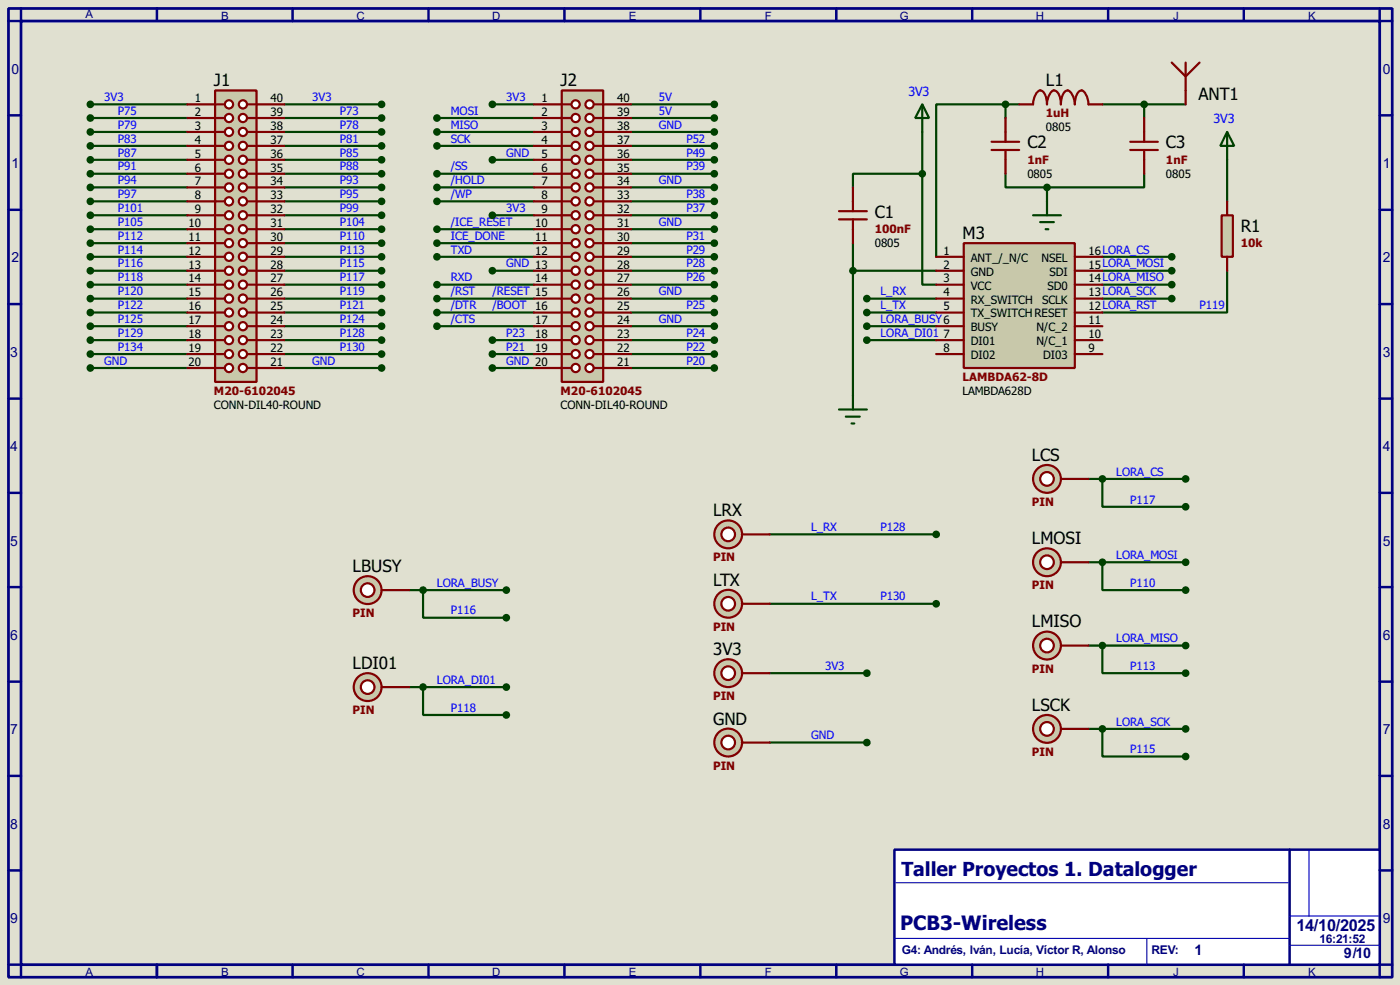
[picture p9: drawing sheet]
<svg xmlns="http://www.w3.org/2000/svg" width="256mm" height="180mm" viewBox="0 0 256 180" stroke-linecap="round" stroke-linejoin="round" font-family="sans-serif">
<path d="M0 0h256.5v180.3h-256.5z" fill="#e0e0d0"/>
<path d="M1.6 1.6h253.5v177.3h-253.5zM3.9 3.9h248.9v172.7h-248.9z" fill="none" stroke="#000080" stroke-width=".5"/>
<path d="M3.9 1.6v2.3h-2.3M28.8 1.6v2.3" fill="none" stroke="#000080" stroke-width=".45"/>
<path d="M163.9 155.5h88.9v21.1h-88.9z" fill="#fff" stroke="#000080" stroke-width=".45"/>
<g fill="none" stroke="#000080" stroke-width=".45">
<path d="M53.6 1.6v2.3M78.5 1.6v2.3M103.4 1.6v2.3M128.3 1.6v2.3M153.2 1.6v2.3M178.1 1.6v2.3M203 1.6v2.3M227.9 1.6v2.3M252.8 1.6v2.3h2.3M1.6 21.1h2.3M1.6 38.4h2.3M252.8 21.1h2.3"/>
<path d="M252.8 38.4h2.3M1.6 55.7h2.3M252.8 55.7h2.3M1.6 73h2.3M252.8 73h2.3M1.6 90.2h2.3M252.8 90.2h2.3M1.6 107.5h2.3M252.8 107.5h2.3M1.6 124.8h2.3M252.8 124.8h2.3M1.6 142h2.3"/>
<path d="M1.6 159.3h2.3M236.3 155.5v21.1M252.8 142h2.3M252.8 159.3h2.3M1.6 176.6h2.3v2.3M28.8 176.6v2.3M53.6 176.6v2.3M78.5 176.6v2.3M103.4 176.6v2.3M128.3 176.6v2.3M153.2 176.6v2.3M178.1 176.6v2.3"/>
<path d="M203 176.6v2.3M227.9 176.6v2.3M255.1 176.6h-2.3v2.3"/>
</g>
<path d="M239.8 155.5v12.2M163.9 171.8h72.4M164.1 161.6h71.9M210.1 171.8v4.8M236.3 167.7h16.2M236.3 173h16.5" fill="none" stroke="#0000c0" stroke-width=".2"/>
<g fill="none" stroke="#004000" stroke-width=".4">
<path d="M16.6 19.1h17.7M52.1 19.1h17.8M90.2 19.1h7.6M115.6 19.1h15.3M184.2 19.1h-12.7v27.9M184.2 19.1h2.5M184.2 19.1v2.5M202 19.1h15.2M209.6 19.1v2.5M16.6 21.6h17.7M16.6 24.2h17.7M16.6 26.7h17.7"/>
<path d="M16.6 29.3h17.7M16.6 31.8h17.7M16.6 34.3h17.7M16.6 36.9h17.7M16.6 39.4h17.7M52.1 21.6h17.8M52.1 24.2h17.8M52.1 26.7h17.8M52.1 29.3h17.8M52.1 31.8h17.8M52.1 34.3h17.8M52.1 36.9h17.8"/>
<path d="M52.1 39.4h17.8M80.1 21.6h17.7M80.1 24.2h17.7M80.1 26.7h17.7M80.1 31.8h17.7M80.1 34.3h17.7M80.1 36.9h17.7M90.2 29.3h7.6M90.2 39.4h7.6M115.6 21.6h15.3M115.6 24.2h15.3M115.6 26.7h15.3"/>
<path d="M115.6 29.3h15.3M115.6 31.8h15.3M115.6 34.3h15.3M115.6 36.9h15.3M115.6 39.4h15.3M169 31.8h-12.7v2.5M169 31.8v20.3h2.5M169 24.2v7.6M184.2 31.8v2.5h7.6M191.8 34.3v2.6M209.6 31.8v2.5h-17.8M224.8 29.3v7.6"/>
<path d="M16.6 54.7h17.7M16.6 57.2h17.7M16.6 59.7h17.7M16.6 47h17.7M16.6 49.6h17.7M16.6 52.1h17.7M16.6 42h17.7M16.6 44.5h17.7M52.1 54.7h17.8M52.1 57.2h17.8M52.1 59.7h17.8M52.1 47h17.8"/>
<path d="M52.1 49.6h17.8M52.1 52.1h17.8M52.1 42h17.8M52.1 44.5h17.8M80.1 54.7h17.7M80.1 57.2h17.7M80.1 59.7h17.7M80.1 47h17.7M80.1 52.1h17.7M80.1 42h17.7M80.1 44.5h17.7M90.2 49.6h7.6"/>
<path d="M115.6 54.7h15.3M115.6 57.2h15.3M115.6 59.7h15.3M115.6 47h15.3M115.6 49.6h15.3M115.6 52.1h15.3M115.6 42h15.3M115.6 44.5h15.3M156.3 49.6h15.2M156.3 44.5v27.9M158.8 54.7h12.7M158.8 57.2h12.7"/>
<path d="M158.8 59.7h12.7M202 54.7h12.7M202 47h12.7M202 49.6h12.7M202 52.1h12.7M224.8 49.6v7.6h-22.8M16.6 62.3h17.7M16.6 64.8h17.7M16.6 67.4h17.7M52.1 62.3h17.8M52.1 64.8h17.8M52.1 67.4h17.8"/>
<path d="M90.2 62.3h7.6M90.2 64.8h7.6M90.2 67.4h7.6M115.6 62.3h15.3M115.6 64.8h15.3M115.6 67.4h15.3M158.8 62.3h12.7M141 97.8h30.5M199.4 87.7h17.8M202 87.7v5.1h15.2M75 108h17.8M77.5 108v5.1h15.3"/>
<path d="M141 110.5h30.5M199.4 102.9h17.8M199.4 118.2h17.8M202 102.9v5.1h15.2M202 118.2v5h15.2M75 125.8h17.8M77.5 125.8v5.1h15.3M141 135.9h17.8M141 123.2h17.8M199.4 133.4h17.8M202 133.4v5.1h15.2"/>
</g>
<path d="M176.6 44.5h20.3v22.9h-20.3z" fill="#c8c8aa" stroke="#800000" stroke-width=".4"/>
<g fill="none" stroke="#800000" stroke-width=".4">
<path d="M171.5 47h5.1M171.5 49.6h5.1M171.5 52.1h5.1M171.5 54.7h5.1M171.5 59.7h5.1M171.5 57.2h5.1M196.9 47h5.1M196.9 49.6h5.1M196.9 52.1h5.1M196.9 54.7h5.1M196.9 59.7h5.1M196.9 57.2h5.1"/>
<path d="M171.5 62.3h5.1M171.5 64.8h5.1M196.9 62.3h5.1M196.9 64.8h5.1"/>
</g>
<path d="M189.3 39.4h5.1M191.8 36.9v2.5M190.6 40.7h2.5M191.6 42h.5M153.7 75h5.1M155 76.3h2.5M156 77.5h.5M156.3 72.4v2.6" fill="none" stroke="#004000" stroke-width=".4"/>
<path d="M223.8 39.4h2.1v7.6h-2.1z" fill="#c8c8aa" stroke="#800000" stroke-width=".4"/>
<path d="M153.7 38.7h5.1M156.3 34.3v4.4M224.8 36.9v2.5M153.7 40.2h5.1M156.3 40.2v4.3M224.8 47v2.6" fill="none" stroke="#800000" stroke-width=".4"/>
<path d="M169 19.1l1.2 2.5h-2.5zM169 19.1v5.1M224.8 24.2l1.3 2.5h-2.5zM224.8 24.2v5.1" fill="none" stroke="#004000" stroke-width=".4"/>
<g fill="#004000" stroke="#004000" stroke-width=".4">
<circle cx="168.9" cy="31.8" r=".5"/>
<circle cx="158.8" cy="54.7" r=".5"/>
<circle cx="158.8" cy="57.2" r=".5"/>
<circle cx="158.8" cy="59.7" r=".5"/>
<circle cx="158.8" cy="62.3" r=".5"/>
<circle cx="214.6" cy="47" r=".5"/>
<circle cx="214.6" cy="49.6" r=".5"/>
<circle cx="214.6" cy="52.1" r=".5"/>
<circle cx="214.6" cy="54.7" r=".5"/>
</g>
<circle cx="133.4" cy="97.8" r="2.55" fill="#c8c8aa" stroke="#800000" stroke-width=".4"/>
<circle cx="133.4" cy="97.8" r="1.25" fill="#feffff" stroke="#800000" stroke-width=".4"/>
<path d="M135.9 97.8h5.1" fill="none" stroke="#800000" stroke-width=".4"/>
<circle cx="133.4" cy="110.5" r="2.55" fill="#c8c8aa" stroke="#800000" stroke-width=".4"/>
<circle cx="133.4" cy="110.5" r="1.25" fill="#feffff" stroke="#800000" stroke-width=".4"/>
<path d="M135.9 110.5h5.1" fill="none" stroke="#800000" stroke-width=".4"/>
<circle cx="133.4" cy="123.2" r="2.55" fill="#c8c8aa" stroke="#800000" stroke-width=".4"/>
<circle cx="133.4" cy="123.2" r="1.25" fill="#feffff" stroke="#800000" stroke-width=".4"/>
<path d="M135.9 123.2h5.1" fill="none" stroke="#800000" stroke-width=".4"/>
<circle cx="133.4" cy="135.9" r="2.55" fill="#c8c8aa" stroke="#800000" stroke-width=".4"/>
<circle cx="133.4" cy="135.9" r="1.25" fill="#feffff" stroke="#800000" stroke-width=".4"/>
<path d="M135.9 135.9h5.1" fill="none" stroke="#800000" stroke-width=".4"/>
<circle cx="191.8" cy="87.7" r="2.55" fill="#c8c8aa" stroke="#800000" stroke-width=".4"/>
<circle cx="191.8" cy="87.7" r="1.25" fill="#feffff" stroke="#800000" stroke-width=".4"/>
<path d="M194.4 87.7h5" fill="none" stroke="#800000" stroke-width=".4"/>
<circle cx="191.8" cy="102.9" r="2.55" fill="#c8c8aa" stroke="#800000" stroke-width=".4"/>
<circle cx="191.8" cy="102.9" r="1.25" fill="#feffff" stroke="#800000" stroke-width=".4"/>
<path d="M194.4 102.9h5" fill="none" stroke="#800000" stroke-width=".4"/>
<circle cx="191.8" cy="118.2" r="2.55" fill="#c8c8aa" stroke="#800000" stroke-width=".4"/>
<circle cx="191.8" cy="118.2" r="1.25" fill="#feffff" stroke="#800000" stroke-width=".4"/>
<path d="M194.4 118.2h5" fill="none" stroke="#800000" stroke-width=".4"/>
<circle cx="191.8" cy="133.4" r="2.55" fill="#c8c8aa" stroke="#800000" stroke-width=".4"/>
<circle cx="191.8" cy="133.4" r="1.25" fill="#feffff" stroke="#800000" stroke-width=".4"/>
<path d="M194.4 133.4h5" fill="none" stroke="#800000" stroke-width=".4"/>
<circle cx="67.3" cy="108" r="2.55" fill="#c8c8aa" stroke="#800000" stroke-width=".4"/>
<circle cx="67.3" cy="108" r="1.25" fill="#feffff" stroke="#800000" stroke-width=".4"/>
<path d="M69.9 108h5.1" fill="none" stroke="#800000" stroke-width=".4"/>
<circle cx="67.3" cy="125.8" r="2.55" fill="#c8c8aa" stroke="#800000" stroke-width=".4"/>
<circle cx="67.3" cy="125.8" r="1.25" fill="#feffff" stroke="#800000" stroke-width=".4"/>
<path d="M186.7 19.1h2.6a2.61 2.61 0 0 1 1.3-2.5 1.47 1.47 0 0 1 1 1.3l.2 1.2a2.68 2.68 0 0 1 1.3-2.5 1.47 1.47 0 0 1 1.1 1.3l.2 1.2a3.2 3.2 0 0 1 .8-2.5 .89 .89 0 0 1 1.2 .7l.4 1.2 .1 .6a3.2 3.2 0 0 1 .9-2.5 .86 .86 0 0 1 1.2 .7l.3 1.2 .1 .6h2.6M214.7 11.5l2.5 2.5 2.6-2.5M217.2 11.5v7.6M181.7 26h5M181.7 27.5h5M184.2 21.6v4.4M184.2 27.5v4.3M207.1 26h5M207.1 27.5h5M209.6 21.6v4.4M209.6 27.5v4.3M69.9 125.8h5.1" fill="none" stroke="#800000" stroke-width=".4"/>
<g fill="#004000" stroke="#004000" stroke-width=".4">
<circle cx="217.2" cy="87.7" r=".5"/>
<circle cx="217.2" cy="102.9" r=".5"/>
<circle cx="217.2" cy="118.2" r=".5"/>
<circle cx="217.2" cy="133.4" r=".5"/>
<circle cx="158.8" cy="135.9" r=".5"/>
<circle cx="158.8" cy="123.2" r=".5"/>
<circle cx="171.5" cy="110.5" r=".5"/>
<circle cx="171.5" cy="97.8" r=".5"/>
<circle cx="92.7" cy="108" r=".5"/>
<circle cx="92.7" cy="125.8" r=".5"/>
<circle cx="201.9" cy="87.7" r=".5"/>
<circle cx="217.2" cy="92.8" r=".5"/>
<circle cx="201.9" cy="102.9" r=".5"/>
<circle cx="217.2" cy="108" r=".5"/>
<circle cx="201.9" cy="118.2" r=".5"/>
<circle cx="217.2" cy="123.2" r=".5"/>
<circle cx="201.9" cy="133.4" r=".5"/>
<circle cx="217.2" cy="138.5" r=".5"/>
<circle cx="77.5" cy="108" r=".5"/>
<circle cx="92.7" cy="113.1" r=".5"/>
<circle cx="77.5" cy="125.8" r=".5"/>
<circle cx="92.7" cy="130.9" r=".5"/>
<circle cx="156.2" cy="49.6" r=".5"/>
<circle cx="184.2" cy="19.1" r=".5"/>
<circle cx="191.8" cy="34.3" r=".5"/>
<circle cx="209.6" cy="19.1" r=".5"/>
</g>
<path d="M39.4 16.6h7.6v53.3h-7.6z" fill="#c8c8aa" stroke="#800000" stroke-width=".4"/>
<path d="M39.4 19.1h1.8" fill="none" stroke="#800000" stroke-width=".4"/>
<circle cx="41.9" cy="19.1" r=".75" fill="#feffff" stroke="#800000" stroke-width=".4"/>
<path d="M39.4 21.6h1.8" fill="none" stroke="#800000" stroke-width=".4"/>
<circle cx="41.9" cy="21.6" r=".75" fill="#feffff" stroke="#800000" stroke-width=".4"/>
<path d="M39.4 24.2h1.8" fill="none" stroke="#800000" stroke-width=".4"/>
<circle cx="41.9" cy="24.2" r=".75" fill="#feffff" stroke="#800000" stroke-width=".4"/>
<path d="M39.4 26.7h1.8" fill="none" stroke="#800000" stroke-width=".4"/>
<circle cx="41.9" cy="26.7" r=".75" fill="#feffff" stroke="#800000" stroke-width=".4"/>
<path d="M45.3 19.1h1.7" fill="none" stroke="#800000" stroke-width=".4"/>
<circle cx="44.5" cy="19.1" r=".75" fill="#feffff" stroke="#800000" stroke-width=".4"/>
<path d="M45.3 21.6h1.7" fill="none" stroke="#800000" stroke-width=".4"/>
<circle cx="44.5" cy="21.6" r=".75" fill="#feffff" stroke="#800000" stroke-width=".4"/>
<path d="M45.3 24.2h1.7" fill="none" stroke="#800000" stroke-width=".4"/>
<circle cx="44.5" cy="24.2" r=".75" fill="#feffff" stroke="#800000" stroke-width=".4"/>
<path d="M45.3 26.7h1.7" fill="none" stroke="#800000" stroke-width=".4"/>
<circle cx="44.5" cy="26.7" r=".75" fill="#feffff" stroke="#800000" stroke-width=".4"/>
<path d="M39.4 29.3h1.8" fill="none" stroke="#800000" stroke-width=".4"/>
<circle cx="41.9" cy="29.3" r=".75" fill="#feffff" stroke="#800000" stroke-width=".4"/>
<path d="M45.3 29.3h1.7" fill="none" stroke="#800000" stroke-width=".4"/>
<circle cx="44.5" cy="29.3" r=".75" fill="#feffff" stroke="#800000" stroke-width=".4"/>
<path d="M39.4 31.8h1.8" fill="none" stroke="#800000" stroke-width=".4"/>
<circle cx="41.9" cy="31.8" r=".75" fill="#feffff" stroke="#800000" stroke-width=".4"/>
<path d="M45.3 31.8h1.7" fill="none" stroke="#800000" stroke-width=".4"/>
<circle cx="44.5" cy="31.8" r=".75" fill="#feffff" stroke="#800000" stroke-width=".4"/>
<path d="M39.4 34.3h1.8" fill="none" stroke="#800000" stroke-width=".4"/>
<circle cx="41.9" cy="34.3" r=".75" fill="#feffff" stroke="#800000" stroke-width=".4"/>
<path d="M45.3 34.3h1.7" fill="none" stroke="#800000" stroke-width=".4"/>
<circle cx="44.5" cy="34.3" r=".75" fill="#feffff" stroke="#800000" stroke-width=".4"/>
<path d="M39.4 36.9h1.8" fill="none" stroke="#800000" stroke-width=".4"/>
<circle cx="41.9" cy="36.9" r=".75" fill="#feffff" stroke="#800000" stroke-width=".4"/>
<path d="M45.3 36.9h1.7" fill="none" stroke="#800000" stroke-width=".4"/>
<circle cx="44.5" cy="36.9" r=".75" fill="#feffff" stroke="#800000" stroke-width=".4"/>
<path d="M39.4 39.4h1.8" fill="none" stroke="#800000" stroke-width=".4"/>
<circle cx="41.9" cy="39.4" r=".75" fill="#feffff" stroke="#800000" stroke-width=".4"/>
<path d="M45.3 39.4h1.7" fill="none" stroke="#800000" stroke-width=".4"/>
<circle cx="44.5" cy="39.4" r=".75" fill="#feffff" stroke="#800000" stroke-width=".4"/>
<path d="M39.4 42h1.8" fill="none" stroke="#800000" stroke-width=".4"/>
<circle cx="41.9" cy="42" r=".75" fill="#feffff" stroke="#800000" stroke-width=".4"/>
<path d="M45.3 42h1.7" fill="none" stroke="#800000" stroke-width=".4"/>
<circle cx="44.5" cy="42" r=".75" fill="#feffff" stroke="#800000" stroke-width=".4"/>
<path d="M39.4 44.5h1.8" fill="none" stroke="#800000" stroke-width=".4"/>
<circle cx="41.9" cy="44.5" r=".75" fill="#feffff" stroke="#800000" stroke-width=".4"/>
<path d="M45.3 44.5h1.7" fill="none" stroke="#800000" stroke-width=".4"/>
<circle cx="44.5" cy="44.5" r=".75" fill="#feffff" stroke="#800000" stroke-width=".4"/>
<path d="M39.4 47h1.8" fill="none" stroke="#800000" stroke-width=".4"/>
<circle cx="41.9" cy="47" r=".75" fill="#feffff" stroke="#800000" stroke-width=".4"/>
<path d="M45.3 47h1.7" fill="none" stroke="#800000" stroke-width=".4"/>
<circle cx="44.5" cy="47" r=".75" fill="#feffff" stroke="#800000" stroke-width=".4"/>
<path d="M39.4 49.6h1.8" fill="none" stroke="#800000" stroke-width=".4"/>
<circle cx="41.9" cy="49.6" r=".75" fill="#feffff" stroke="#800000" stroke-width=".4"/>
<path d="M45.3 49.6h1.7" fill="none" stroke="#800000" stroke-width=".4"/>
<circle cx="44.5" cy="49.6" r=".75" fill="#feffff" stroke="#800000" stroke-width=".4"/>
<path d="M39.4 52.1h1.8" fill="none" stroke="#800000" stroke-width=".4"/>
<circle cx="41.9" cy="52.1" r=".75" fill="#feffff" stroke="#800000" stroke-width=".4"/>
<path d="M45.3 52.1h1.7" fill="none" stroke="#800000" stroke-width=".4"/>
<circle cx="44.5" cy="52.1" r=".75" fill="#feffff" stroke="#800000" stroke-width=".4"/>
<path d="M39.4 54.7h1.8" fill="none" stroke="#800000" stroke-width=".4"/>
<circle cx="41.9" cy="54.7" r=".75" fill="#feffff" stroke="#800000" stroke-width=".4"/>
<path d="M45.3 54.7h1.7" fill="none" stroke="#800000" stroke-width=".4"/>
<circle cx="44.5" cy="54.7" r=".75" fill="#feffff" stroke="#800000" stroke-width=".4"/>
<path d="M39.4 57.2h1.8" fill="none" stroke="#800000" stroke-width=".4"/>
<circle cx="41.9" cy="57.2" r=".75" fill="#feffff" stroke="#800000" stroke-width=".4"/>
<path d="M45.3 57.2h1.7" fill="none" stroke="#800000" stroke-width=".4"/>
<circle cx="44.5" cy="57.2" r=".75" fill="#feffff" stroke="#800000" stroke-width=".4"/>
<path d="M39.4 59.7h1.8" fill="none" stroke="#800000" stroke-width=".4"/>
<circle cx="41.9" cy="59.7" r=".75" fill="#feffff" stroke="#800000" stroke-width=".4"/>
<path d="M45.3 59.7h1.7" fill="none" stroke="#800000" stroke-width=".4"/>
<circle cx="44.5" cy="59.7" r=".75" fill="#feffff" stroke="#800000" stroke-width=".4"/>
<path d="M39.4 62.3h1.8" fill="none" stroke="#800000" stroke-width=".4"/>
<circle cx="41.9" cy="62.3" r=".75" fill="#feffff" stroke="#800000" stroke-width=".4"/>
<path d="M45.3 62.3h1.7" fill="none" stroke="#800000" stroke-width=".4"/>
<circle cx="44.5" cy="62.3" r=".75" fill="#feffff" stroke="#800000" stroke-width=".4"/>
<path d="M39.4 64.8h1.8" fill="none" stroke="#800000" stroke-width=".4"/>
<circle cx="41.9" cy="64.8" r=".75" fill="#feffff" stroke="#800000" stroke-width=".4"/>
<path d="M45.3 64.8h1.7" fill="none" stroke="#800000" stroke-width=".4"/>
<circle cx="44.5" cy="64.8" r=".75" fill="#feffff" stroke="#800000" stroke-width=".4"/>
<path d="M39.4 67.4h1.8" fill="none" stroke="#800000" stroke-width=".4"/>
<circle cx="41.9" cy="67.4" r=".75" fill="#feffff" stroke="#800000" stroke-width=".4"/>
<path d="M45.3 67.4h1.7" fill="none" stroke="#800000" stroke-width=".4"/>
<circle cx="44.5" cy="67.4" r=".75" fill="#feffff" stroke="#800000" stroke-width=".4"/>
<g fill="none" stroke="#800000" stroke-width=".4">
<path d="M34.3 19.1h5.1M47 19.1h5.1M34.3 21.6h5.1M34.3 24.2h5.1M34.3 26.7h5.1M34.3 29.3h5.1M34.3 31.8h5.1M34.3 34.3h5.1M34.3 36.9h5.1M34.3 39.4h5.1M47 21.6h5.1M47 24.2h5.1"/>
<path d="M47 26.7h5.1M47 29.3h5.1M47 31.8h5.1M47 34.3h5.1M47 36.9h5.1M47 39.4h5.1M34.3 42h5.1M34.3 44.5h5.1M34.3 47h5.1M34.3 49.6h5.1M34.3 52.1h5.1M34.3 54.7h5.1"/>
<path d="M34.3 57.2h5.1M34.3 59.7h5.1M47 42h5.1M47 44.5h5.1M47 47h5.1M47 49.6h5.1M47 52.1h5.1M47 54.7h5.1M47 57.2h5.1M47 59.7h5.1M34.3 62.3h5.1M34.3 64.8h5.1"/>
<path d="M34.3 67.4h5.1M47 62.3h5.1M47 64.8h5.1M47 67.4h5.1"/>
</g>
<path d="M102.9 16.6h7.6v53.3h-7.6z" fill="#c8c8aa" stroke="#800000" stroke-width=".4"/>
<path d="M102.9 19.1h1.8" fill="none" stroke="#800000" stroke-width=".4"/>
<circle cx="105.4" cy="19.1" r=".75" fill="#feffff" stroke="#800000" stroke-width=".4"/>
<path d="M102.9 21.6h1.8" fill="none" stroke="#800000" stroke-width=".4"/>
<circle cx="105.4" cy="21.6" r=".75" fill="#feffff" stroke="#800000" stroke-width=".4"/>
<path d="M102.9 24.2h1.8" fill="none" stroke="#800000" stroke-width=".4"/>
<circle cx="105.4" cy="24.2" r=".75" fill="#feffff" stroke="#800000" stroke-width=".4"/>
<path d="M102.9 26.7h1.8" fill="none" stroke="#800000" stroke-width=".4"/>
<circle cx="105.4" cy="26.7" r=".75" fill="#feffff" stroke="#800000" stroke-width=".4"/>
<path d="M108.8 19.1h1.7" fill="none" stroke="#800000" stroke-width=".4"/>
<circle cx="108" cy="19.1" r=".75" fill="#feffff" stroke="#800000" stroke-width=".4"/>
<path d="M108.8 21.6h1.7" fill="none" stroke="#800000" stroke-width=".4"/>
<circle cx="108" cy="21.6" r=".75" fill="#feffff" stroke="#800000" stroke-width=".4"/>
<path d="M108.8 24.2h1.7" fill="none" stroke="#800000" stroke-width=".4"/>
<circle cx="108" cy="24.2" r=".75" fill="#feffff" stroke="#800000" stroke-width=".4"/>
<path d="M108.8 26.7h1.7" fill="none" stroke="#800000" stroke-width=".4"/>
<circle cx="108" cy="26.7" r=".75" fill="#feffff" stroke="#800000" stroke-width=".4"/>
<path d="M102.9 29.3h1.8" fill="none" stroke="#800000" stroke-width=".4"/>
<circle cx="105.4" cy="29.3" r=".75" fill="#feffff" stroke="#800000" stroke-width=".4"/>
<path d="M108.8 29.3h1.7" fill="none" stroke="#800000" stroke-width=".4"/>
<circle cx="108" cy="29.3" r=".75" fill="#feffff" stroke="#800000" stroke-width=".4"/>
<path d="M102.9 31.8h1.8" fill="none" stroke="#800000" stroke-width=".4"/>
<circle cx="105.4" cy="31.8" r=".75" fill="#feffff" stroke="#800000" stroke-width=".4"/>
<path d="M108.8 31.8h1.7" fill="none" stroke="#800000" stroke-width=".4"/>
<circle cx="108" cy="31.8" r=".75" fill="#feffff" stroke="#800000" stroke-width=".4"/>
<path d="M102.9 34.3h1.8" fill="none" stroke="#800000" stroke-width=".4"/>
<circle cx="105.4" cy="34.3" r=".75" fill="#feffff" stroke="#800000" stroke-width=".4"/>
<path d="M108.8 34.3h1.7" fill="none" stroke="#800000" stroke-width=".4"/>
<circle cx="108" cy="34.3" r=".75" fill="#feffff" stroke="#800000" stroke-width=".4"/>
<path d="M102.9 36.9h1.8" fill="none" stroke="#800000" stroke-width=".4"/>
<circle cx="105.4" cy="36.9" r=".75" fill="#feffff" stroke="#800000" stroke-width=".4"/>
<path d="M108.8 36.9h1.7" fill="none" stroke="#800000" stroke-width=".4"/>
<circle cx="108" cy="36.9" r=".75" fill="#feffff" stroke="#800000" stroke-width=".4"/>
<path d="M102.9 39.4h1.8" fill="none" stroke="#800000" stroke-width=".4"/>
<circle cx="105.4" cy="39.4" r=".75" fill="#feffff" stroke="#800000" stroke-width=".4"/>
<path d="M108.8 39.4h1.7" fill="none" stroke="#800000" stroke-width=".4"/>
<circle cx="108" cy="39.4" r=".75" fill="#feffff" stroke="#800000" stroke-width=".4"/>
<path d="M102.9 42h1.8" fill="none" stroke="#800000" stroke-width=".4"/>
<circle cx="105.4" cy="42" r=".75" fill="#feffff" stroke="#800000" stroke-width=".4"/>
<path d="M108.8 42h1.7" fill="none" stroke="#800000" stroke-width=".4"/>
<circle cx="108" cy="42" r=".75" fill="#feffff" stroke="#800000" stroke-width=".4"/>
<path d="M102.9 44.5h1.8" fill="none" stroke="#800000" stroke-width=".4"/>
<circle cx="105.4" cy="44.5" r=".75" fill="#feffff" stroke="#800000" stroke-width=".4"/>
<path d="M108.8 44.5h1.7" fill="none" stroke="#800000" stroke-width=".4"/>
<circle cx="108" cy="44.5" r=".75" fill="#feffff" stroke="#800000" stroke-width=".4"/>
<path d="M102.9 47h1.8" fill="none" stroke="#800000" stroke-width=".4"/>
<circle cx="105.4" cy="47" r=".75" fill="#feffff" stroke="#800000" stroke-width=".4"/>
<path d="M108.8 47h1.7" fill="none" stroke="#800000" stroke-width=".4"/>
<circle cx="108" cy="47" r=".75" fill="#feffff" stroke="#800000" stroke-width=".4"/>
<path d="M102.9 49.6h1.8" fill="none" stroke="#800000" stroke-width=".4"/>
<circle cx="105.4" cy="49.6" r=".75" fill="#feffff" stroke="#800000" stroke-width=".4"/>
<path d="M108.8 49.6h1.7" fill="none" stroke="#800000" stroke-width=".4"/>
<circle cx="108" cy="49.6" r=".75" fill="#feffff" stroke="#800000" stroke-width=".4"/>
<path d="M102.9 52.1h1.8" fill="none" stroke="#800000" stroke-width=".4"/>
<circle cx="105.4" cy="52.1" r=".75" fill="#feffff" stroke="#800000" stroke-width=".4"/>
<path d="M108.8 52.1h1.7" fill="none" stroke="#800000" stroke-width=".4"/>
<circle cx="108" cy="52.1" r=".75" fill="#feffff" stroke="#800000" stroke-width=".4"/>
<path d="M102.9 54.7h1.8" fill="none" stroke="#800000" stroke-width=".4"/>
<circle cx="105.4" cy="54.7" r=".75" fill="#feffff" stroke="#800000" stroke-width=".4"/>
<path d="M108.8 54.7h1.7" fill="none" stroke="#800000" stroke-width=".4"/>
<circle cx="108" cy="54.7" r=".75" fill="#feffff" stroke="#800000" stroke-width=".4"/>
<path d="M102.9 57.2h1.8" fill="none" stroke="#800000" stroke-width=".4"/>
<circle cx="105.4" cy="57.2" r=".75" fill="#feffff" stroke="#800000" stroke-width=".4"/>
<path d="M108.8 57.2h1.7" fill="none" stroke="#800000" stroke-width=".4"/>
<circle cx="108" cy="57.2" r=".75" fill="#feffff" stroke="#800000" stroke-width=".4"/>
<path d="M102.9 59.7h1.8" fill="none" stroke="#800000" stroke-width=".4"/>
<circle cx="105.4" cy="59.7" r=".75" fill="#feffff" stroke="#800000" stroke-width=".4"/>
<path d="M108.8 59.7h1.7" fill="none" stroke="#800000" stroke-width=".4"/>
<circle cx="108" cy="59.7" r=".75" fill="#feffff" stroke="#800000" stroke-width=".4"/>
<path d="M102.9 62.3h1.8" fill="none" stroke="#800000" stroke-width=".4"/>
<circle cx="105.4" cy="62.3" r=".75" fill="#feffff" stroke="#800000" stroke-width=".4"/>
<path d="M108.8 62.3h1.7" fill="none" stroke="#800000" stroke-width=".4"/>
<circle cx="108" cy="62.3" r=".75" fill="#feffff" stroke="#800000" stroke-width=".4"/>
<path d="M102.9 64.8h1.8" fill="none" stroke="#800000" stroke-width=".4"/>
<circle cx="105.4" cy="64.8" r=".75" fill="#feffff" stroke="#800000" stroke-width=".4"/>
<path d="M108.8 64.8h1.7" fill="none" stroke="#800000" stroke-width=".4"/>
<circle cx="108" cy="64.8" r=".75" fill="#feffff" stroke="#800000" stroke-width=".4"/>
<path d="M102.9 67.4h1.8" fill="none" stroke="#800000" stroke-width=".4"/>
<circle cx="105.4" cy="67.4" r=".75" fill="#feffff" stroke="#800000" stroke-width=".4"/>
<path d="M108.8 67.4h1.7" fill="none" stroke="#800000" stroke-width=".4"/>
<circle cx="108" cy="67.4" r=".75" fill="#feffff" stroke="#800000" stroke-width=".4"/>
<g fill="none" stroke="#800000" stroke-width=".4">
<path d="M97.8 19.1h5.1M110.5 19.1h5.1M97.8 21.6h5.1M97.8 24.2h5.1M97.8 26.7h5.1M97.8 29.3h5.1M97.8 31.8h5.1M97.8 34.3h5.1M97.8 36.9h5.1M97.8 39.4h5.1M110.5 21.6h5.1M110.5 24.2h5.1"/>
<path d="M110.5 26.7h5.1M110.5 29.3h5.1M110.5 31.8h5.1M110.5 34.3h5.1M110.5 36.9h5.1M110.5 39.4h5.1M97.8 42h5.1M97.8 44.5h5.1M97.8 47h5.1M97.8 49.6h5.1M97.8 52.1h5.1M97.8 54.7h5.1"/>
<path d="M97.8 57.2h5.1M97.8 59.7h5.1M110.5 42h5.1M110.5 44.5h5.1M110.5 47h5.1M110.5 49.6h5.1M110.5 52.1h5.1M110.5 54.7h5.1M110.5 57.2h5.1M110.5 59.7h5.1M97.8 62.3h5.1M97.8 64.8h5.1"/>
<path d="M97.8 67.4h5.1M110.5 62.3h5.1M110.5 64.8h5.1M110.5 67.4h5.1"/>
</g>
<g fill="#004000" stroke="#004000" stroke-width=".4">
<circle cx="16.5" cy="19.1" r=".5"/>
<circle cx="16.5" cy="21.6" r=".5"/>
<circle cx="16.5" cy="24.2" r=".5"/>
<circle cx="16.5" cy="26.7" r=".5"/>
<circle cx="16.5" cy="29.3" r=".5"/>
<circle cx="16.5" cy="31.8" r=".5"/>
<circle cx="16.5" cy="34.3" r=".5"/>
<circle cx="16.5" cy="36.9" r=".5"/>
<circle cx="16.5" cy="39.4" r=".5"/>
<circle cx="16.5" cy="42" r=".5"/>
<circle cx="16.5" cy="44.5" r=".5"/>
<circle cx="16.5" cy="47" r=".5"/>
<circle cx="16.5" cy="49.6" r=".5"/>
<circle cx="16.5" cy="54.7" r=".5"/>
<circle cx="16.5" cy="52.1" r=".5"/>
<circle cx="16.5" cy="57.2" r=".5"/>
<circle cx="16.5" cy="59.7" r=".5"/>
<circle cx="16.5" cy="62.3" r=".5"/>
<circle cx="16.5" cy="64.8" r=".5"/>
<circle cx="16.5" cy="67.4" r=".5"/>
<circle cx="69.9" cy="67.4" r=".5"/>
<circle cx="69.9" cy="64.8" r=".5"/>
<circle cx="69.9" cy="62.3" r=".5"/>
<circle cx="69.9" cy="59.7" r=".5"/>
<circle cx="69.9" cy="57.2" r=".5"/>
<circle cx="69.9" cy="54.7" r=".5"/>
<circle cx="69.9" cy="52.1" r=".5"/>
<circle cx="69.9" cy="49.6" r=".5"/>
<circle cx="69.9" cy="47" r=".5"/>
<circle cx="69.9" cy="44.5" r=".5"/>
<circle cx="69.9" cy="42" r=".5"/>
<circle cx="69.9" cy="39.4" r=".5"/>
<circle cx="69.9" cy="36.9" r=".5"/>
<circle cx="69.9" cy="34.3" r=".5"/>
<circle cx="69.9" cy="31.8" r=".5"/>
<circle cx="69.9" cy="29.3" r=".5"/>
<circle cx="69.9" cy="26.7" r=".5"/>
<circle cx="69.9" cy="24.2" r=".5"/>
<circle cx="69.9" cy="21.6" r=".5"/>
<circle cx="69.9" cy="19.1" r=".5"/>
<circle cx="90.2" cy="19.1" r=".5"/>
<circle cx="80" cy="21.6" r=".5"/>
<circle cx="80" cy="24.2" r=".5"/>
<circle cx="80" cy="26.7" r=".5"/>
<circle cx="90.2" cy="29.3" r=".5"/>
<circle cx="80" cy="31.8" r=".5"/>
<circle cx="80" cy="34.3" r=".5"/>
<circle cx="80" cy="36.9" r=".5"/>
<circle cx="90.2" cy="39.4" r=".5"/>
<circle cx="80" cy="42" r=".5"/>
<circle cx="80" cy="44.5" r=".5"/>
<circle cx="80" cy="47" r=".5"/>
<circle cx="90.2" cy="49.6" r=".5"/>
<circle cx="80" cy="52.1" r=".5"/>
<circle cx="80" cy="54.7" r=".5"/>
<circle cx="80" cy="57.2" r=".5"/>
<circle cx="80" cy="59.7" r=".5"/>
<circle cx="90.2" cy="62.3" r=".5"/>
<circle cx="90.2" cy="64.8" r=".5"/>
<circle cx="90.2" cy="67.4" r=".5"/>
<circle cx="130.8" cy="67.4" r=".5"/>
<circle cx="130.8" cy="64.8" r=".5"/>
<circle cx="130.8" cy="62.3" r=".5"/>
<circle cx="130.8" cy="59.7" r=".5"/>
<circle cx="130.8" cy="57.2" r=".5"/>
<circle cx="130.8" cy="54.7" r=".5"/>
<circle cx="130.8" cy="52.1" r=".5"/>
<circle cx="130.8" cy="49.6" r=".5"/>
<circle cx="130.8" cy="47" r=".5"/>
<circle cx="130.8" cy="44.5" r=".5"/>
<circle cx="130.8" cy="42" r=".5"/>
<circle cx="130.8" cy="39.4" r=".5"/>
<circle cx="130.8" cy="36.9" r=".5"/>
<circle cx="130.8" cy="34.3" r=".5"/>
<circle cx="130.8" cy="31.8" r=".5"/>
<circle cx="130.8" cy="29.3" r=".5"/>
<circle cx="130.8" cy="26.7" r=".5"/>
<circle cx="130.8" cy="24.2" r=".5"/>
<circle cx="130.8" cy="21.6" r=".5"/>
<circle cx="130.8" cy="19.1" r=".5"/>
</g>
<text font-size="4.4" fill="#000080" x="164.9" y="170.3">PCB3-Wireless</text>
<text font-size="4.3" fill="#000080" x="165.2" y="160.3">Taller Proyectos 1. Datalogger</text>
<g font-size="3.8">
<text x="39.2" y="15.7">J1</text>
<text x="102.7" y="15.7">J2</text>
<text x="191.6" y="15.7">L1</text>
<text x="219.6" y="18.3">ANT1</text>
<text x="188.2" y="27.2">C2</text>
<text x="213.6" y="27.2">C3</text>
<text x="160.3" y="39.9">C1</text>
<text x="176.4" y="43.7">M3</text>
<text x="227.3" y="42.4">R1</text>
<text x="189.1" y="84.3">LCS</text>
<text x="130.7" y="94.5">LRX</text>
<text x="189.1" y="99.6">LMOSI</text>
<text x="64.6" y="104.7">LBUSY</text>
<text x="130.7" y="107.2">LTX</text>
<text x="130.7" y="119.9">3V3</text>
<text x="189.1" y="114.8">LMISO</text>
<text x="64.6" y="122.4">LDI01</text>
<text x="189.1" y="130.1">LSCK</text>
<text x="130.7" y="132.6">GND</text>
</g>
<text font-size="3.4" fill="#000080" x="237.5" y="170.3">14/10/2025</text>
<g font-size="3" fill="#000080">
<text x="218.8" y="174.8">1</text>
<text x="246.2" y="175.3">9/10</text>
</g>
<g font-size="2.9" fill="#000080">
<text x="2.1" y="13.5">0</text>
<text x="253.4" y="13.5">0</text>
<text x="2.1" y="30.7">1</text>
<text x="253.4" y="30.7">1</text>
<text x="2.1" y="48">2</text>
<text x="253.4" y="48">2</text>
<text x="1.9" y="65.3">3</text>
<text x="253.4" y="65.3">3</text>
<text x="1.9" y="82.5">4</text>
<text x="253.4" y="82.5">4</text>
<text x="1.9" y="99.9">5</text>
<text x="253.4" y="99.9">5</text>
<text x="1.9" y="117.1">6</text>
<text x="253.4" y="117.1">6</text>
<text x="1.9" y="134.4">7</text>
<text x="253.4" y="134.4">7</text>
<text x="1.9" y="151.7">8</text>
<text x="253.4" y="151.7">8</text>
<text x="1.9" y="168.9">9</text>
<text x="253.4" y="168.9">9</text>
</g>
<g font-size="2.8" fill="#00f">
<text x="166.4" y="17.6">3V3</text>
<text x="222.3" y="22.6">3V3</text>
</g>
<g font-size="2.6" fill="#00f">
<text x="19.1" y="18.5">3V3</text>
<text x="21.6" y="21">P75</text>
<text x="21.6" y="23.6">P79</text>
<text x="57.2" y="18.5">3V3</text>
<text x="62.3" y="23.6">P78</text>
<text x="62.3" y="21">P73</text>
<text x="82.6" y="21">MOSI</text>
<text x="82.6" y="23.6">MISO</text>
<text x="92.8" y="18.5">3V3</text>
<text x="120.7" y="23.6">GND</text>
<text x="120.7" y="21">5V</text>
<text x="120.7" y="18.5">5V</text>
<text x="21.6" y="26.1">P83</text>
<text x="21.6" y="28.6">P87</text>
<text x="62.3" y="28.6">P85</text>
<text x="62.3" y="26.1">P81</text>
<text x="82.6" y="26.1">SCK</text>
<text x="92.8" y="28.6">GND</text>
<text x="125.8" y="28.6">P49</text>
<text x="125.8" y="26.1">P52</text>
<text x="21.6" y="31.2">P91</text>
<text x="21.6" y="33.7">P94</text>
<text x="62.3" y="33.7">P93</text>
<text x="62.3" y="31.2">P88</text>
<text x="82.6" y="31.2">/SS</text>
<text x="82.6" y="33.7">/HOLD</text>
<text x="120.7" y="33.7">GND</text>
<text x="125.8" y="31.2">P39</text>
<text x="21.6" y="36.3">P97</text>
<text x="21.6" y="38.8">P101</text>
<text x="21.6" y="41.3">P105</text>
<text x="62.3" y="41.3">P104</text>
<text x="62.3" y="38.8">P99</text>
<text x="62.3" y="36.3">P95</text>
<text x="82.6" y="36.3">/WP</text>
<text x="82.6" y="41.3">/ICE_RESET</text>
<text x="92.8" y="38.8">3V3</text>
<text x="120.7" y="41.3">GND</text>
<text x="125.8" y="38.8">P37</text>
<text x="125.8" y="36.3">P38</text>
<text x="21.6" y="43.9">P112</text>
<text x="21.6" y="46.4">P114</text>
<text x="62.3" y="46.4">P113</text>
<text x="62.3" y="43.9">P110</text>
<text x="82.6" y="43.9">ICE_DONE</text>
<text x="82.6" y="46.4">TXD</text>
<text x="125.8" y="46.4">P29</text>
<text x="125.8" y="43.9">P31</text>
<text x="21.6" y="49">P116</text>
<text x="21.6" y="51.5">P118</text>
<text x="62.3" y="51.5">P117</text>
<text x="62.3" y="49">P115</text>
<text x="82.6" y="51.5">RXD</text>
<text x="92.8" y="49">GND 13</text>
<text x="125.8" y="51.5">P26</text>
<text x="125.8" y="49">P28</text>
<text x="21.6" y="54">P120</text>
<text x="21.6" y="56.6">P122</text>
<text x="21.6" y="59.1">P125</text>
<text x="62.3" y="59.1">P124</text>
<text x="62.3" y="56.6">P121</text>
<text x="62.3" y="54">P119</text>
<text x="82.6" y="54">/RST</text>
<text x="82.6" y="56.6">/DTR</text>
<text x="82.6" y="59.1">/CTS</text>
<text x="90.2" y="54">/RESET 15</text>
<text x="90.2" y="56.6">/BOOT 16</text>
<text x="120.7" y="59.1">GND</text>
<text x="120.7" y="54">GND</text>
<text x="125.8" y="56.6">P25</text>
<text x="161.3" y="54">L_RX</text>
<text x="161.3" y="56.6">L_TX</text>
<text x="161.3" y="59.1">LORA_BUSY6</text>
<text x="219.8" y="56.6">P119</text>
<text x="21.6" y="61.7">P129</text>
<text x="21.6" y="64.2">P134</text>
<text x="62.3" y="64.2">P130</text>
<text x="62.3" y="61.7">P128</text>
<text x="92.8" y="61.7">P23</text>
<text x="92.8" y="64.2">P21</text>
<text x="125.8" y="64.2">P22</text>
<text x="125.8" y="61.7">P24</text>
<text x="161.3" y="61.7">LORA_DI01</text>
<text x="19.1" y="66.7">GND</text>
<text x="57.2" y="66.7">GND</text>
<text x="92.8" y="66.7">GND 20</text>
<text x="125.8" y="66.7">P20</text>
<text x="204.5" y="87.1">LORA_CS</text>
<text x="207.1" y="92.2">P117</text>
<text x="148.6" y="97.2">L_RX</text>
<text x="161.3" y="97.2">P128</text>
<text x="80.1" y="107.4">LORA_BUSY</text>
<text x="204.5" y="102.3">LORA_MOSI</text>
<text x="207.1" y="107.4">P110</text>
<text x="82.6" y="112.5">P116</text>
<text x="148.6" y="109.9">L_TX</text>
<text x="161.3" y="109.9">P130</text>
<text x="204.5" y="117.6">LORA_MISO</text>
<text x="80.1" y="125.2">LORA_DI01</text>
<text x="151.2" y="122.6">3V3</text>
<text x="207.1" y="122.6">P113</text>
<text x="82.6" y="130.3">P118</text>
<text x="148.6" y="135.3">GND</text>
<text x="204.5" y="132.8">LORA_SCK</text>
<text x="207.1" y="137.9">P115</text>
</g>
<g font-size="2.6">
<text x="35.7" y="18.7">1</text>
<text x="35.7" y="21.2">2</text>
<text x="35.7" y="23.8">3</text>
<text x="49.6" y="18.7">40</text>
<text x="49.6" y="21.2">39</text>
<text x="49.6" y="23.8">38</text>
<text x="99.2" y="18.7">1</text>
<text x="99.2" y="21.2">2</text>
<text x="99.2" y="23.8">3</text>
<text x="113.1" y="18.7">40</text>
<text x="113.1" y="21.2">39</text>
<text x="113.1" y="23.8">38</text>
<text x="191.6" y="24">0805</text>
<text x="35.7" y="26.3">4</text>
<text x="35.7" y="28.9">5</text>
<text x="49.6" y="26.3">37</text>
<text x="49.6" y="28.9">36</text>
<text x="99.2" y="26.3">4</text>
<text x="99.2" y="28.9">5</text>
<text x="113.1" y="26.3">37</text>
<text x="113.1" y="28.9">36</text>
<text x="35.7" y="31.4">6</text>
<text x="35.7" y="33.9">7</text>
<text x="49.6" y="31.4">35</text>
<text x="49.6" y="33.9">34</text>
<text x="99.2" y="31.4">6</text>
<text x="99.2" y="33.9">7</text>
<text x="113.1" y="31.4">35</text>
<text x="113.1" y="33.9">34</text>
<text x="188.2" y="32.5">0805</text>
<text x="213.6" y="32.5">0805</text>
<text x="34.6" y="41.6">10</text>
<text x="35.7" y="36.5">8</text>
<text x="35.7" y="39">9</text>
<text x="49.6" y="36.5">33</text>
<text x="49.6" y="39">32</text>
<text x="49.6" y="41.6">31</text>
<text x="98.1" y="41.6">10</text>
<text x="99.2" y="36.5">8</text>
<text x="99.2" y="39">9</text>
<text x="113.1" y="36.5">33</text>
<text x="113.1" y="39">32</text>
<text x="113.1" y="41.6">31</text>
<text x="34.6" y="44.1">11</text>
<text x="34.6" y="46.6">12</text>
<text x="49.6" y="44.1">30</text>
<text x="49.6" y="46.6">29</text>
<text x="98.1" y="44.1">11</text>
<text x="98.1" y="46.6">12</text>
<text x="113.1" y="44.1">30</text>
<text x="113.1" y="46.6">29</text>
<text x="160.3" y="45.2">0805</text>
<text x="172.9" y="46.6">1</text>
<text x="177.9" y="47.9">ANT_/_N/C</text>
<text x="190.8" y="47.9">NSEL</text>
<text x="199.4" y="46.6">16LORA_CS</text>
<text x="34.6" y="49.2">13</text>
<text x="34.6" y="51.7">14</text>
<text x="49.6" y="49.2">28</text>
<text x="49.6" y="51.7">27</text>
<text x="98.1" y="51.7">14</text>
<text x="113.1" y="49.2">28</text>
<text x="113.1" y="51.7">27</text>
<text x="172.9" y="49.2">2</text>
<text x="172.9" y="51.7">3</text>
<text x="177.9" y="50.4">GND</text>
<text x="177.9" y="53">VCC</text>
<text x="191.9" y="53">SD0</text>
<text x="192.3" y="50.4">SDI</text>
<text x="199.4" y="49.2">15LORA_MOSI</text>
<text x="199.4" y="51.7">14LORA_MISO</text>
<text x="34.6" y="54.3">15</text>
<text x="34.6" y="56.8">16</text>
<text x="34.6" y="59.3">17</text>
<text x="49.6" y="54.3">26</text>
<text x="49.6" y="56.8">25</text>
<text x="49.6" y="59.3">24</text>
<text x="98.1" y="59.3">17</text>
<text x="113.1" y="54.3">26</text>
<text x="113.1" y="56.8">25</text>
<text x="113.1" y="59.3">24</text>
<text x="172.9" y="54.3">4</text>
<text x="172.9" y="56.8">5</text>
<text x="177.9" y="55.6">RX_SWITCH SCLK</text>
<text x="177.9" y="58.1">TX_SWITCHRESET</text>
<text x="199.4" y="54.3">13LORA_SCK</text>
<text x="199.4" y="56.8">12LORA_RST</text>
<text x="199.4" y="59.3">11</text>
<text x="34.6" y="61.9">18</text>
<text x="34.6" y="64.4">19</text>
<text x="49.6" y="61.9">23</text>
<text x="49.6" y="64.4">22</text>
<text x="98.1" y="61.9">18</text>
<text x="98.1" y="64.4">19</text>
<text x="113.1" y="61.9">23</text>
<text x="113.1" y="64.4">22</text>
<text x="172.9" y="61.9">7</text>
<text x="172.9" y="64.4">8</text>
<text x="177.9" y="60.6">BUSY</text>
<text x="177.9" y="63.1">DI01</text>
<text x="177.9" y="65.7">DI02</text>
<text x="189.9" y="60.6">N/C_2</text>
<text x="189.9" y="63.1">N/C_1</text>
<text x="191.1" y="65.7">DI03</text>
<text x="199.4" y="61.9">10</text>
<text x="199.4" y="64.4">9</text>
<text x="34.6" y="67">20</text>
<text x="49.6" y="67">21</text>
<text x="113.1" y="67">21</text>
<text x="39.2" y="74.8">CONN-DIL40-ROUND</text>
<text x="102.7" y="74.8">CONN-DIL40-ROUND</text>
<text x="176.4" y="72.3">LAMBDA628D</text>
</g>
<g font-size="2.6" fill="#800000">
<text x="191.6" y="21.5">1uH</text>
<text x="188.2" y="30">1nF</text>
<text x="213.6" y="30">1nF</text>
<text x="160.3" y="42.7">100nF</text>
<text x="227.3" y="45.2">10k</text>
<text x="176.4" y="69.8">LAMBDA62-8D</text>
<text x="39.2" y="72.3">M20-6102045</text>
<text x="102.7" y="72.3">M20-6102045</text>
<text x="189.1" y="92.6">PIN</text>
<text x="130.7" y="102.8">PIN</text>
<text x="189.1" y="107.9">PIN</text>
<text x="64.6" y="112.9">PIN</text>
<text x="130.7" y="115.5">PIN</text>
<text x="189.1" y="123.1">PIN</text>
<text x="64.6" y="130.7">PIN</text>
<text x="130.7" y="128.2">PIN</text>
<text x="130.7" y="140.9">PIN</text>
<text x="189.1" y="138.3">PIN</text>
</g>
<g font-size="2.5" fill="#000080">
<text x="241.8" y="172.6">16:21:52</text>
<text x="165.2" y="174.6">G4: Andrés, Iván, Lucía, Víctor R, Alonso</text>
<text x="210.9" y="174.6">REV:</text>
</g>
<g font-size="2.4" fill="#000080">
<text x="15.6" y="3.4">A</text>
<text x="40.5" y="3.6">B</text>
<text x="65.3" y="3.6">C</text>
<text x="90.2" y="3.6">D</text>
<text x="115.2" y="3.6">E</text>
<text x="140.1" y="3.6">F</text>
<text x="164.8" y="3.6">G</text>
<text x="189.8" y="3.6">H</text>
<text x="214.9" y="3.6">J</text>
<text x="239.6" y="3.6">K</text>
<text x="15.6" y="178.7">A</text>
<text x="40.5" y="178.7">B</text>
<text x="65.3" y="178.7">C</text>
<text x="90.2" y="178.7">D</text>
<text x="115.2" y="178.7">E</text>
<text x="140.1" y="178.7">F</text>
<text x="164.8" y="178.7">G</text>
<text x="189.8" y="178.7">H</text>
<text x="214.9" y="178.7">J</text>
<text x="239.6" y="178.7">K</text>
</g>
</svg>
